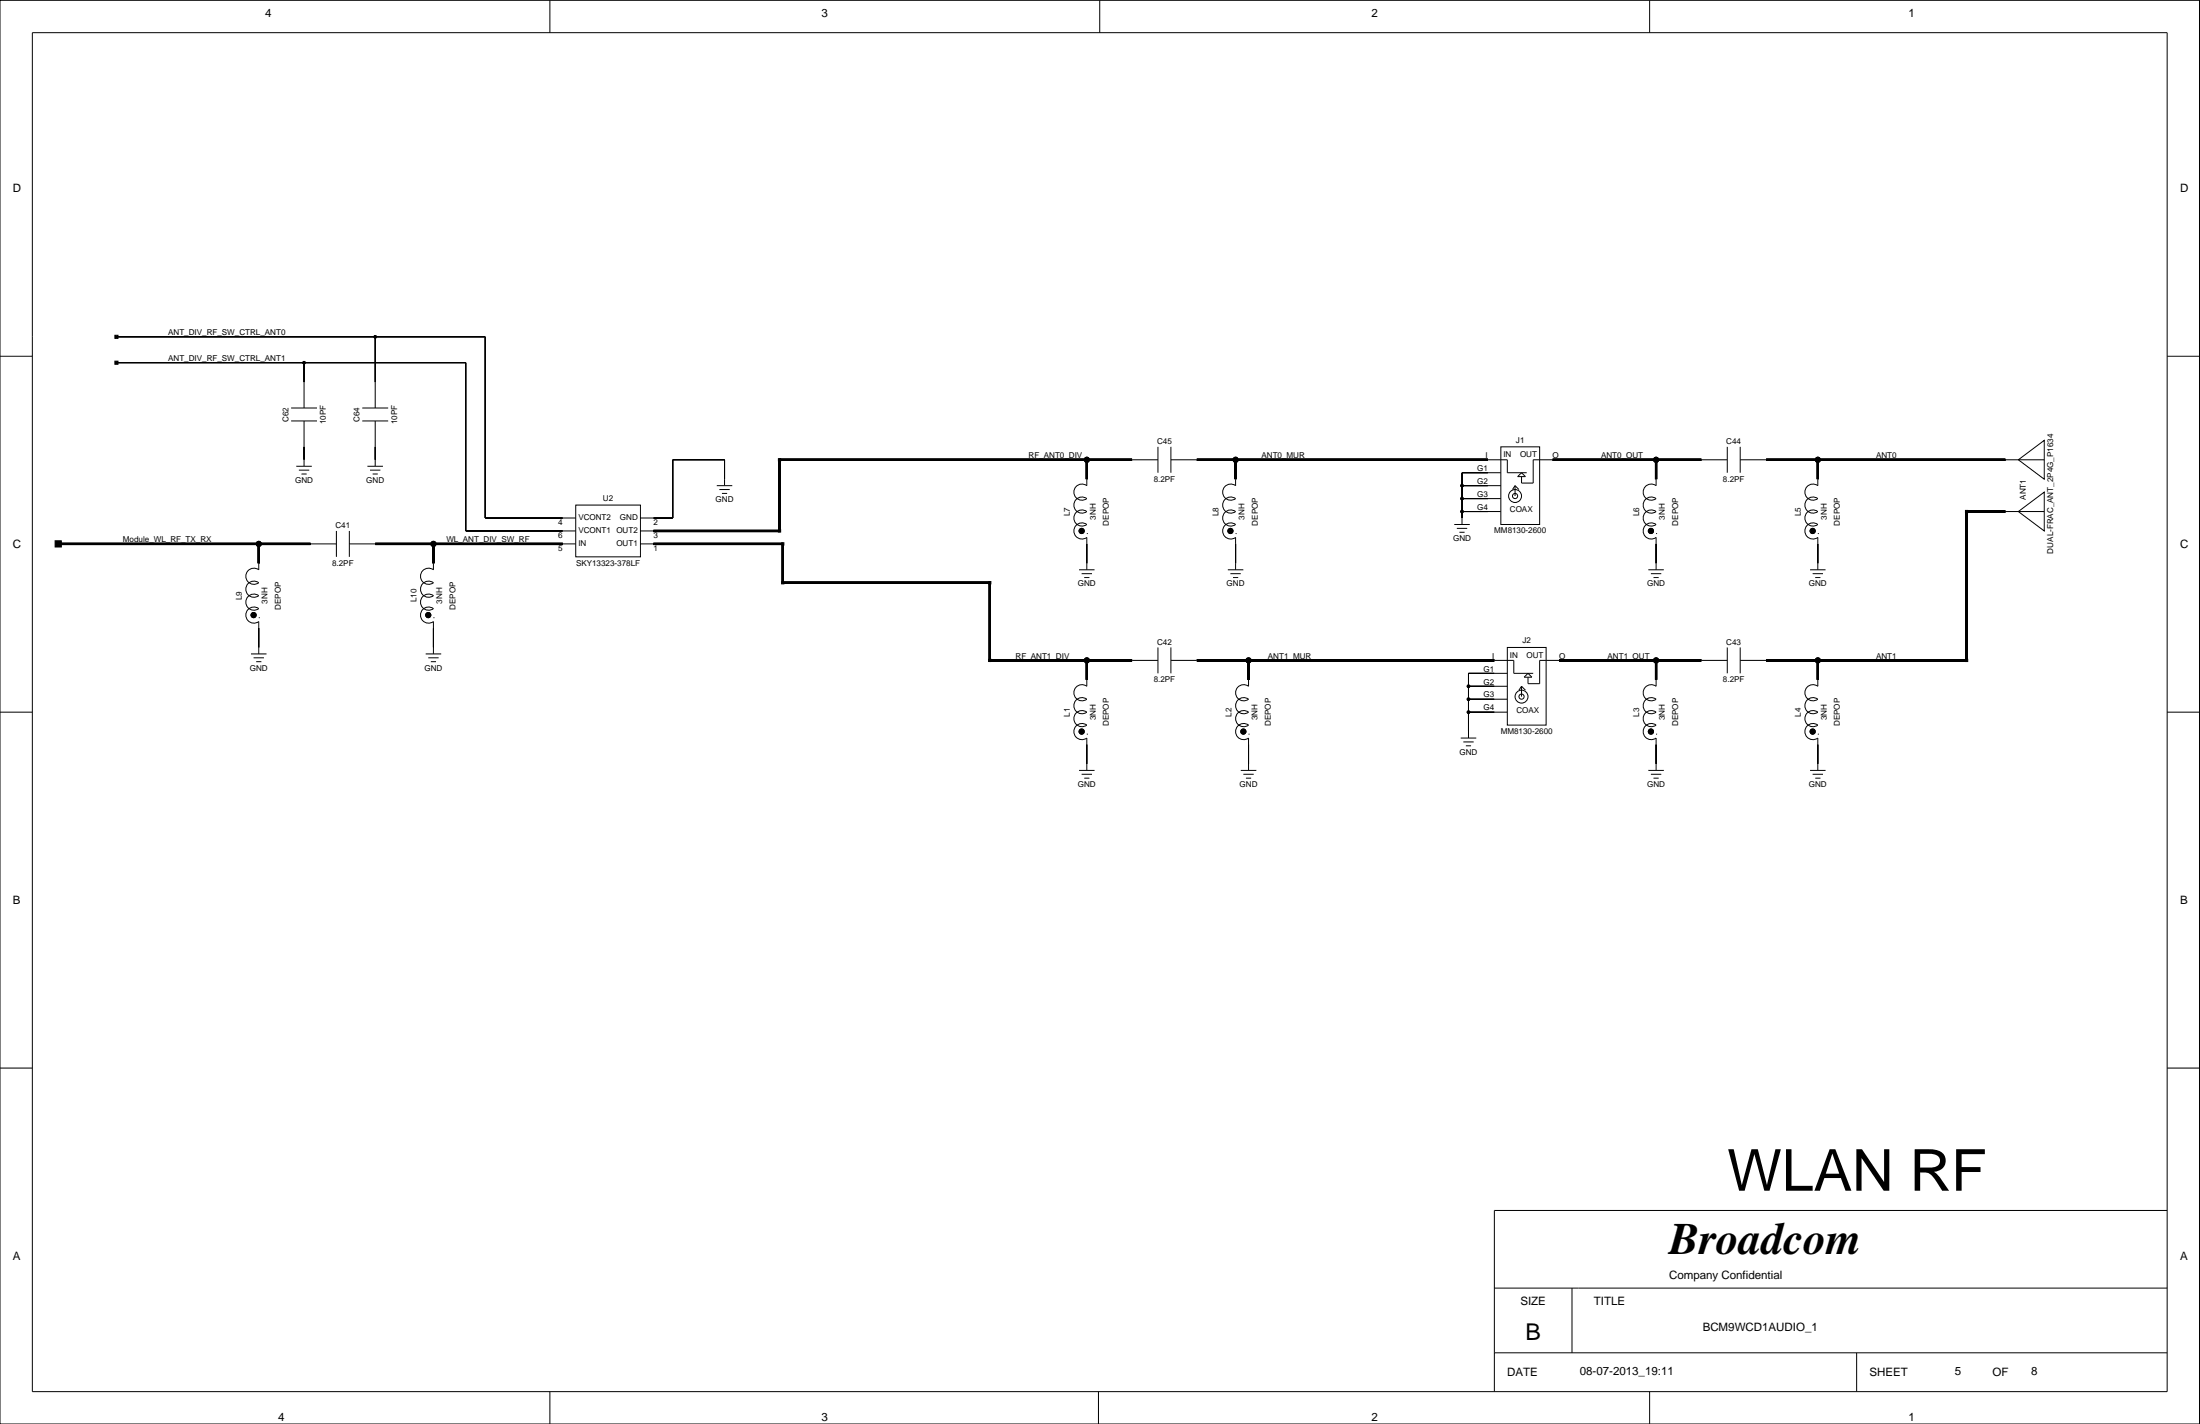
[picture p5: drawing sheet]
<svg xmlns="http://www.w3.org/2000/svg" width="432mm" height="279mm" viewBox="0 0 432 279" stroke-linecap="round" stroke-linejoin="round" font-family="sans-serif">
<g fill="none" stroke="#000" stroke-width=".2">
<path d="M0 .1h431.7v279.3h-431.7zM6.3 6.4h419.1v266.7h-419.1zM107.9 .1v6.3M215.9 .1v6.3M323.8 .1v6.3M0 69.9h6.3M22.9 66.1h72.3v35.5h17.8M22.9 71.2h68.5v33h21.6M59.7 71.2v8.9M73.6 66.1v14M425.4 69.9h6.3M57.1 82.6h5.1"/>
<path d="M57.1 80.1h5.1M58.2 91.5h3M58.7 92.2h2M59.2 93h1M59.7 82.6v8.9M71.1 82.6h5.1M71.1 80.1h5.1M72.1 91.5h3.1M72.6 92.2h2.1M73.1 93h1.1M73.6 82.6v8.9M113 99.1h12.7v10.2h-12.7z"/>
<path d="M140.7 95.3h3M141.2 96.1h2M141.7 96.8h1M142.2 95.3v-5.1h-10.1v11.4h-6.4M213.3 94v1.3a1.59 1.59 0 0 0-2.1 .2 1.59 1.59 0 0 0 0 2.1 1.59 1.59 0 0 0 2.1 .2 1.59 1.59 0 0 0-2.1 .2 1.59 1.59 0 0 0 0 2.2 1.59 1.59 0 0 0 2.1 .2M222.2 90.2h5.1M227.3 87.7v5.1M229.8 90.2h5.1M229.8 87.7v5.1M242.5 94v1.3a1.59 1.59 0 0 0-2.1 .2 1.59 1.59 0 0 0 0 2.1 1.59 1.59 0 0 0 2.1 .2 1.59 1.59 0 0 0-2.1 .2 1.59 1.59 0 0 0 0 2.2 1.59 1.59 0 0 0 2.1 .2M287 95.3h7.6M287 97.8h7.6"/>
<path d="M292 90.2h3.8v2.6h3.9M294.6 87.7h7.6v15.2h-7.6zM294.6 92.8h-7.6v10.1M297.4 95.3v2M297.4 95.3l.7 .8M297.4 95.3l-.5 .8M298.6 92.8l.8 .7h-1.5zM304.7 90.2h-3.8v4.6h-2.3v-1.3M325 94v1.3a1.59 1.59 0 0 0-2.1 .2 1.59 1.59 0 0 0 0 2.1 1.59 1.59 0 0 0 2.1 .2 1.59 1.59 0 0 0-2.1 .2 1.59 1.59 0 0 0 0 2.2 1.59 1.59 0 0 0 2.1 .2M333.9 90.2h5.1M339 87.7v5.1M341.6 90.2h5"/>
<path d="M341.6 87.7v5.1M356.8 94v1.3a1.59 1.59 0 0 0-2.1 .2 1.59 1.59 0 0 0 0 2.1 1.59 1.59 0 0 0 2.1 .2 1.59 1.59 0 0 0-2.1 .2 1.59 1.59 0 0 0 0 2.2 1.59 1.59 0 0 0 2.1 .2M393.6 92.8h.1M393.6 90.2h7.6M394.9 91.5h.1M396.1 94h.1M396.1 92.8h.1M396.1 91.5h.1M396.1 90.2l5.1-3.8v7.6zM50.8 110.5v1.3a1.59 1.59 0 0 0-2.1 .2 1.59 1.59 0 0 0 0 2.1 1.59 1.59 0 0 0 2.1 .2 1.59 1.59 0 0 0-2.1 .2 1.59 1.59 0 0 0 0 2.2 1.59 1.59 0 0 0 2.1 .2 1.59 1.59 0 0 0-2.1 .2 1.59 1.59 0 0 0 0 2.1 1.59 1.59 0 0 0 2.1 .2 1.59 1.59 0 0 0-2.1 .2 1.59 1.59 0 0 0 0 2.2 1.59 1.59 0 0 0 2.1 .2v6.3M60.9 106.7h5.1M66 104.2v5.1"/>
<path d="M68.6 106.7h5M68.6 104.2v5.1M85.1 110.5v1.3a1.59 1.59 0 0 0-2.2 .2 1.59 1.59 0 0 0 0 2.1 1.59 1.59 0 0 0 2.2 .2 1.59 1.59 0 0 0-2.2 .2 1.59 1.59 0 0 0 0 2.2 1.59 1.59 0 0 0 2.2 .2 1.59 1.59 0 0 0-2.2 .2 1.59 1.59 0 0 0 0 2.1 1.59 1.59 0 0 0 2.2 .2 1.59 1.59 0 0 0-2.2 .2 1.59 1.59 0 0 0 0 2.2 1.59 1.59 0 0 0 2.2 .2v6.3M110.5 106.7h2.5M125.7 104.2h2.5M125.7 106.7h2.5M211.8 111.8h3M212.3 112.6h2M212.8 113.3h1M213.3 104.7h.1M213.3 100.4a1.59 1.59 0 0 0-2.1 .2 1.59 1.59 0 0 0 0 2.1 1.59 1.59 0 0 0 2.1 .2 1.59 1.59 0 0 0-2.1 .2 1.59 1.59 0 0 0 0 2.1 1.59 1.59 0 0 0 2.1 .2v6.4M241 111.8h3"/>
<path d="M241.5 112.6h2M242 113.3h1M242.5 104.7h.1M242.5 100.4a1.59 1.59 0 0 0-2.1 .2 1.59 1.59 0 0 0 0 2.1 1.59 1.59 0 0 0 2.1 .2 1.59 1.59 0 0 0-2.1 .2 1.59 1.59 0 0 0 0 2.1 1.59 1.59 0 0 0 2.1 .2v6.4M285.4 102.9h3.1M285.9 103.7h2.1M286.4 104.4h1.1M287 100.4h7.6M323.5 111.8h3.1M324 112.6h2.1M324.5 113.3h1.1M325 104.7h.1"/>
<path d="M325 100.4a1.59 1.59 0 0 0-2.1 .2 1.59 1.59 0 0 0 0 2.1 1.59 1.59 0 0 0 2.1 .2 1.59 1.59 0 0 0-2.1 .2 1.59 1.59 0 0 0 0 2.1 1.59 1.59 0 0 0 2.1 .2v6.4M355.3 111.8h3M355.8 112.6h2M356.3 113.3h1M356.8 104.7h.1M356.8 100.4a1.59 1.59 0 0 0-2.1 .2 1.59 1.59 0 0 0 0 2.1 1.59 1.59 0 0 0 2.1 .2 1.59 1.59 0 0 0-2.1 .2 1.59 1.59 0 0 0 0 2.1 1.59 1.59 0 0 0 2.1 .2v6.4M393.6 100.4h7.6M396.1 100.4l5.1-3.8v7.6zM0 139.7h6.3M49.3 128.3h3M49.8 129.1h2M50.3 129.8h1"/>
<path d="M50.8 121.2h.1M83.5 128.3h3.1M84.1 129.1h2M84.6 129.8h1M85.1 121.2h.1M213.3 133.4v1.3a1.59 1.59 0 0 0-2.1 .2 1.59 1.59 0 0 0 0 2.1 1.59 1.59 0 0 0 2.1 .2 1.59 1.59 0 0 0-2.1 .2 1.59 1.59 0 0 0 0 2.1 1.59 1.59 0 0 0 2.1 .2 1.59 1.59 0 0 0-2.1 .2 1.59 1.59 0 0 0 0 2.2 1.59 1.59 0 0 0 2.1 .2M222.2 129.6h5.1M227.3 127v5.1M229.8 129.6h5.1M229.8 127v5.1M245.1 133.4v1.3a1.59 1.59 0 0 0-2.2 .2 1.59 1.59 0 0 0 0 2.1 1.59 1.59 0 0 0 2.2 .2 1.59 1.59 0 0 0-2.2 .2 1.59 1.59 0 0 0 0 2.1 1.59 1.59 0 0 0 2.2 .2 1.59 1.59 0 0 0-2.2 .2 1.59 1.59 0 0 0 0 2.2 1.59 1.59 0 0 0 2.2 .2M288.2 139.7h7.6"/>
<path d="M288.2 134.7h7.6M288.2 137.2h7.6M293.3 129.6h3.8v2.5h3.8M295.8 127h7.7v15.3h-7.7zM295.8 132.1h-7.6v12.7M298.6 134.7v2M298.6 134.7l.8 .7M298.6 134.7l-.5 .7M299.9 132.1l.8 .8h-1.6zM306 129.6h-3.8v4.5h-2.3v-1.2M325 133.4v1.3a1.59 1.59 0 0 0-2.1 .2 1.59 1.59 0 0 0 0 2.1 1.59 1.59 0 0 0 2.1 .2 1.59 1.59 0 0 0-2.1 .2 1.59 1.59 0 0 0 0 2.1 1.59 1.59 0 0 0 2.1 .2 1.59 1.59 0 0 0-2.1 .2 1.59 1.59 0 0 0 0 2.2 1.59 1.59 0 0 0 2.1 .2M333.9 129.6h5.1"/>
<path d="M339 127v5.1M341.6 129.6h5M341.6 127v5.1M356.8 133.4v1.3a1.59 1.59 0 0 0-2.1 .2 1.59 1.59 0 0 0 0 2.1 1.59 1.59 0 0 0 2.1 .2 1.59 1.59 0 0 0-2.1 .2 1.59 1.59 0 0 0 0 2.1 1.59 1.59 0 0 0 2.1 .2 1.59 1.59 0 0 0-2.1 .2 1.59 1.59 0 0 0 0 2.2 1.59 1.59 0 0 0 2.1 .2M425.4 139.7h6.3M211.8 151.2h3M212.3 151.9h2M212.8 152.7h1M213.3 144h.1M213.3 142.3a1.59 1.59 0 0 0-2.1 .2 1.59 1.59 0 0 0 0 2.1 1.59 1.59 0 0 0 2.1 .2v6.4M243.5 151.2h3.1M244 151.9h2.1"/>
<path d="M244.5 152.7h1.1M245.1 144h.1M245.1 142.3a1.59 1.59 0 0 0-2.2 .2 1.59 1.59 0 0 0 0 2.1 1.59 1.59 0 0 0 2.2 .2v6.4M286.7 144.8h3M287.2 145.6h2M287.7 146.3h1M323.5 151.2h3.1M324 151.9h2.1M324.5 152.7h1.1M325 144h.1M325 142.3a1.59 1.59 0 0 0-2.1 .2 1.59 1.59 0 0 0 0 2.1 1.59 1.59 0 0 0 2.1 .2v6.4M355.3 151.2h3"/>
<path d="M355.8 151.9h2M356.3 152.7h1M356.8 144h.1M356.8 142.3a1.59 1.59 0 0 0-2.1 .2 1.59 1.59 0 0 0 0 2.1 1.59 1.59 0 0 0 2.1 .2v6.4M0 209.6h6.3M425.4 209.6h6.3M425.4 237.5h-132.1v35.6M293.3 252.7h132.1M308.5 252.7v12.7M107.9 273.1v6.3M215.6 273.1v6.3M293.3 265.4h132.1"/>
<path d="M323.8 273.1v6.3M364.4 265.4v7.7"/>
<circle cx="59.7" cy="71.2" r=".25"/>
<circle cx="73.6" cy="66.1" r=".25"/>
<circle cx="213.3" cy="90.2" r=".51"/>
<circle cx="242.5" cy="90.2" r=".51"/>
<circle cx="287" cy="97.8" r=".25"/>
<circle cx="287" cy="95.3" r=".25"/>
<circle cx="297.4" cy="97.3" r="1.27"/>
<circle cx="297.4" cy="97.3" r=".51"/>
<circle cx="325" cy="90.2" r=".51"/>
<circle cx="356.8" cy="90.2" r=".51"/>
<circle cx="50.8" cy="106.7" r=".51"/>
<circle cx="85.1" cy="106.7" r=".51"/>
<circle cx="212.3" cy="104.2" r=".51"/>
<circle cx="241.5" cy="104.2" r=".51"/>
<circle cx="287" cy="100.4" r=".25"/>
<circle cx="324" cy="104.2" r=".51"/>
<circle cx="355.8" cy="104.2" r=".51"/>
<circle cx="49.8" cy="120.7" r=".51"/>
<circle cx="84.1" cy="120.7" r=".51"/>
<circle cx="213.3" cy="129.6" r=".51"/>
<circle cx="245.1" cy="129.6" r=".51"/>
<circle cx="288.2" cy="139.7" r=".25"/>
<circle cx="288.2" cy="137.2" r=".25"/>
<circle cx="288.2" cy="134.7" r=".25"/>
<circle cx="298.6" cy="136.7" r="1.27"/>
<circle cx="298.6" cy="136.7" r=".51"/>
<circle cx="325" cy="129.6" r=".51"/>
<circle cx="356.8" cy="129.6" r=".51"/>
<circle cx="212.3" cy="143.5" r=".51"/>
<circle cx="244" cy="143.5" r=".51"/>
<circle cx="324" cy="143.5" r=".51"/>
<circle cx="355.8" cy="143.5" r=".51"/>
</g>
<g fill="#000" stroke="#000" stroke-width=".2">
<path d="M22.5 65.8h.7v.6h-.7z" fill-rule="evenodd"/>
<path d="M22.5 70.9h.7v.6h-.7z" fill-rule="evenodd"/>
<path d="M59.7 71.2v3.8z" fill-rule="evenodd"/>
<path d="M22.9 71.2h36.8z" fill-rule="evenodd"/>
<path d="M73.6 66.1v8.9z" fill-rule="evenodd"/>
<path d="M22.9 66.1h50.7z" fill-rule="evenodd"/>
<path d="M91.4 71.2v33z" fill-rule="evenodd"/>
<path d="M59.7 71.2h31.7z" fill-rule="evenodd"/>
<path d="M95.2 66.1v35.5z" fill-rule="evenodd"/>
<path d="M73.6 66.1h21.6z" fill-rule="evenodd"/>
<path d="M59.7 87.7v2.5z" fill-rule="evenodd"/>
<path d="M73.6 87.7v2.5z" fill-rule="evenodd"/>
<path d="M132.1 90.2v11.4z" fill-rule="evenodd"/>
<path d="M132.1 90.2h10.1z" fill-rule="evenodd"/>
<path d="M142.2 90.2v3.8z" fill-rule="evenodd"/>
<path d="M152.8 90h.4v.4h-.4z" fill-rule="evenodd"/>
<path d="M287 97.8v2.6z" fill-rule="evenodd"/>
<path d="M287 95.3v2.5z" fill-rule="evenodd"/>
<path d="M287 92.8v2.5z" fill-rule="evenodd"/>
<path d="M287 97.8h5z" fill-rule="evenodd"/>
<path d="M287 95.3h5z" fill-rule="evenodd"/>
<path d="M287 92.8h5z" fill-rule="evenodd"/>
<path d="M10.8 106.1h1.2v1.2h-1.2z" fill-rule="evenodd"/>
<path d="M95.2 101.6h15.3z" fill-rule="evenodd"/>
<path d="M91.4 104.2h19.1z" fill-rule="evenodd"/>
<path d="M128.2 101.6h3.9z" fill-rule="evenodd"/>
<path d="M152.8 104h.4v.4h-.4z" fill-rule="evenodd"/>
<path d="M153.4 114.1h.5v.5h-.5z" fill-rule="evenodd"/>
<path d="M153.4 106.5h.5v.4h-.5z" fill-rule="evenodd"/>
<path d="M194 114.1h.5v.5h-.5z" fill-rule="evenodd"/>
<path d="M213.3 106.7v3.8z" fill-rule="evenodd"/>
<path d="M242.5 106.7v3.8z" fill-rule="evenodd"/>
<path d="M287 100.4v1.2z" fill-rule="evenodd"/>
<path d="M287 100.4h5z" fill-rule="evenodd"/>
<path d="M325 106.7v3.8z" fill-rule="evenodd"/>
<path d="M356.8 106.7v3.8z" fill-rule="evenodd"/>
<path d="M385.8 100.1h.4v.5h-.4z" fill-rule="evenodd"/>
<path d="M50.8 123.2v3.8z" fill-rule="evenodd"/>
<path d="M85.1 123.2v3.8z" fill-rule="evenodd"/>
<path d="M194 129.4h.5v.4h-.5z" fill-rule="evenodd"/>
<path d="M288.2 139.7v3.8z" fill-rule="evenodd"/>
<path d="M288.2 137.2v2.5z" fill-rule="evenodd"/>
<path d="M288.2 132.1v2.6z" fill-rule="evenodd"/>
<path d="M288.2 134.7v2.5z" fill-rule="evenodd"/>
<path d="M288.2 139.7h5.1z" fill-rule="evenodd"/>
<path d="M288.2 137.2h5.1z" fill-rule="evenodd"/>
<path d="M288.2 132.1h5.1z" fill-rule="evenodd"/>
<path d="M288.2 134.7h5.1z" fill-rule="evenodd"/>
<path d="M385.8 129.4h.4v.4h-.4z" fill-rule="evenodd"/>
<path d="M213.3 146.1v3.8z" fill-rule="evenodd"/>
<path d="M245.1 146.1v3.8z" fill-rule="evenodd"/>
<path d="M325 146.1v3.8z" fill-rule="evenodd"/>
<path d="M356.8 146.1v3.8z" fill-rule="evenodd"/>
<circle cx="59.7" cy="71.2" r=".25"/>
<circle cx="73.6" cy="66.1" r=".25"/>
<circle cx="213.3" cy="90.2" r=".51"/>
<circle cx="242.5" cy="90.2" r=".51"/>
<circle cx="287" cy="97.8" r=".25"/>
<circle cx="287" cy="95.3" r=".25"/>
<circle cx="325" cy="90.2" r=".51"/>
<circle cx="356.8" cy="90.2" r=".51"/>
<circle cx="50.8" cy="106.7" r=".51"/>
<circle cx="85.1" cy="106.7" r=".51"/>
<circle cx="212.3" cy="104.2" r=".51"/>
<circle cx="241.5" cy="104.2" r=".51"/>
<circle cx="287" cy="100.4" r=".25"/>
<circle cx="324" cy="104.2" r=".51"/>
<circle cx="355.8" cy="104.2" r=".51"/>
<circle cx="49.8" cy="120.7" r=".51"/>
<circle cx="84.1" cy="120.7" r=".51"/>
<circle cx="213.3" cy="129.6" r=".51"/>
<circle cx="245.1" cy="129.6" r=".51"/>
<circle cx="288.2" cy="139.7" r=".25"/>
<circle cx="288.2" cy="137.2" r=".25"/>
<circle cx="288.2" cy="134.7" r=".25"/>
<circle cx="325" cy="129.6" r=".51"/>
<circle cx="356.8" cy="129.6" r=".51"/>
<circle cx="212.3" cy="143.5" r=".51"/>
<circle cx="244" cy="143.5" r=".51"/>
<circle cx="324" cy="143.5" r=".51"/>
<circle cx="355.8" cy="143.5" r=".51"/>
</g>
<g fill="#000" stroke="#000" stroke-width=".45">
<path d="M153 90.2v14z" fill-rule="evenodd"/>
<path d="M213.3 90.2v3.8z" fill-rule="evenodd"/>
<path d="M153 90.2h60.3z" fill-rule="evenodd"/>
<path d="M213.3 90.2h8.9z" fill-rule="evenodd"/>
<path d="M242.5 90.2v3.8z" fill-rule="evenodd"/>
<path d="M234.9 90.2h7.6z" fill-rule="evenodd"/>
<path d="M242.5 90.2h49.5z" fill-rule="evenodd"/>
<path d="M304.7 90.2h20.3z" fill-rule="evenodd"/>
<path d="M325 90.2v3.8z" fill-rule="evenodd"/>
<path d="M325 90.2h8.9z" fill-rule="evenodd"/>
<path d="M356.8 90.2v3.8z" fill-rule="evenodd"/>
<path d="M346.6 90.2h10.2z" fill-rule="evenodd"/>
<path d="M356.8 90.2h36.8z" fill-rule="evenodd"/>
<path d="M50.8 106.7v3.8z" fill-rule="evenodd"/>
<path d="M11.4 106.7h39.4z" fill-rule="evenodd"/>
<path d="M50.8 106.7h10.1z" fill-rule="evenodd"/>
<path d="M85.1 106.7v3.8z" fill-rule="evenodd"/>
<path d="M73.6 106.7h11.5z" fill-rule="evenodd"/>
<path d="M85.1 106.7h25.4z" fill-rule="evenodd"/>
<path d="M128.2 104.2h24.8z" fill-rule="evenodd"/>
<path d="M128.2 106.7h25.4z" fill-rule="evenodd"/>
<path d="M153.6 106.7v7.6z" fill-rule="evenodd"/>
<path d="M194.3 114.3v15.3z" fill-rule="evenodd"/>
<path d="M153.6 114.3h40.7z" fill-rule="evenodd"/>
<path d="M386 100.4v29.2z" fill-rule="evenodd"/>
<path d="M386 100.4h7.6z" fill-rule="evenodd"/>
<path d="M213.3 129.6v3.8z" fill-rule="evenodd"/>
<path d="M194.3 129.6h19z" fill-rule="evenodd"/>
<path d="M213.3 129.6h8.9z" fill-rule="evenodd"/>
<path d="M245.1 129.6v3.8z" fill-rule="evenodd"/>
<path d="M234.9 129.6h10.2z" fill-rule="evenodd"/>
<path d="M245.1 129.6h48.2z" fill-rule="evenodd"/>
<path d="M306 129.6h19z" fill-rule="evenodd"/>
<path d="M325 129.6v3.8z" fill-rule="evenodd"/>
<path d="M325 129.6h8.9z" fill-rule="evenodd"/>
<path d="M356.8 129.6v3.8z" fill-rule="evenodd"/>
<path d="M346.6 129.6h10.2z" fill-rule="evenodd"/>
<path d="M356.8 129.6h29.2z" fill-rule="evenodd"/>
</g>
<g fill="none" stroke="#000" stroke-width=".45">
<path d="M213.3 90.2v3.8M222.2 90.2h-69.2v14h-24.8M234.9 90.2h57.1M242.5 90.2v3.8M304.7 90.2h29.2M325 90.2v3.8M346.6 90.2h47M356.8 90.2v3.8M11.4 106.7h49.5M50.8 106.7v3.8M73.6 106.7h36.9M85.1 106.7v3.8"/>
<path d="M128.2 106.7h25.4v7.6h40.7v15.3h27.9M393.6 100.4h-7.6v29.2h-39.4M213.3 129.6v3.8M234.9 129.6h58.4M245.1 129.6v3.8M306 129.6h27.9M325 129.6v3.8M356.8 129.6v3.8"/>
</g>
<text font-size="11.3" x="339" y="233.6">WLAN RF</text>
<text font-size="8.8" x="327.6" y="246.1">Broadcom</text>
<text font-size="4.5" x="299.4" y="263">B</text>
<g font-size="2.3">
<text x="52.1" y="3.4">4</text>
<text x="161.3" y="3.4">3</text>
<text x="269.2" y="3.4">2</text>
<text x="374.6" y="3.4">1</text>
<text x="2.5" y="37.6">D</text>
<text x="427.9" y="37.6">D</text>
<text x="2.5" y="107.5">C</text>
<text x="427.9" y="107.5">C</text>
<text x="2.5" y="177.3">B</text>
<text x="427.9" y="177.3">B</text>
<text x="2.5" y="247.1">A</text>
<text x="327.6" y="250.9">Company Confidential</text>
<text x="427.9" y="247.1">A</text>
<text x="298.4" y="256">SIZE</text>
<text x="312.8" y="256">TITLE</text>
<text x="334.2" y="261.1">BCM9WCD1AUDIO_1</text>
<text x="310.1" y="269.7">08-07-2013_19:11</text>
<text x="383.7" y="269.7">5</text>
<text x="398.7" y="269.7">8</text>
<text x="295.8" y="270">DATE</text>
<text x="366.9" y="270">SHEET</text>
<text x="391.1" y="270">OF</text>
<text x="54.6" y="278.9">4</text>
<text x="161.3" y="278.9">3</text>
<text x="269.2" y="278.9">2</text>
<text x="374.6" y="278.9">1</text>
</g>
<g font-size="1.6">
<text x="33" y="65.7">ANT_DIV_RF_SW_CTRL_ANT0</text>
<text x="33" y="70.8">ANT_DIV_RF_SW_CTRL_ANT1</text>
<text x="56.6" y="82.8" transform="rotate(-90 56.6 82.8)">C62</text>
<text x="64" y="83.2" transform="rotate(-90 64 83.2)">10PF</text>
<text x="70.6" y="82.8" transform="rotate(-90 70.6 82.8)">C64</text>
<text x="77.9" y="83.2" transform="rotate(-90 77.9 83.2)">10PF</text>
<text x="201.9" y="89.8">RF_ANT0_DIV</text>
<text x="227.1" y="87.1">C45</text>
<text x="247.6" y="89.8">ANT0_MUR</text>
<text x="291.6" y="89.9">I</text>
<text x="295.1" y="89.7">IN</text>
<text x="297.5" y="86.9">J1</text>
<text x="298.3" y="89.7">OUT</text>
<text x="304.7" y="89.8">O</text>
<text x="314.3" y="89.8">ANT0_OUT</text>
<text x="338.8" y="87.1">C44</text>
<text x="368.2" y="89.8">ANT0</text>
<text x="57.9" y="94.8">GND</text>
<text x="71.9" y="94.8">GND</text>
<text x="226.4" y="94.5">8.2PF</text>
<text x="289.9" y="95">G2</text>
<text x="289.9" y="92.5">G1</text>
<text x="338.2" y="94.5">8.2PF</text>
<text x="118.3" y="98.3">U2</text>
<text x="140.4" y="98.6">GND</text>
<text x="210" y="101.3" transform="rotate(-90 210 101.3)">L7</text>
<text x="215.1" y="102" transform="rotate(-90 215.1 102)">3NH</text>
<text x="239.2" y="101.3" transform="rotate(-90 239.2 101.3)">L8</text>
<text x="244.3" y="102" transform="rotate(-90 244.3 102)">3NH</text>
<text x="289.9" y="100">G4</text>
<text x="289.9" y="97.5">G3</text>
<text x="296.4" y="100.5">COAX</text>
<text x="321.7" y="101.3" transform="rotate(-90 321.7 101.3)">L6</text>
<text x="326.8" y="102" transform="rotate(-90 326.8 102)">3NH</text>
<text x="353.5" y="101.3" transform="rotate(-90 353.5 101.3)">L5</text>
<text x="358.5" y="102" transform="rotate(-90 358.5 102)">3NH</text>
<text x="397.6" y="98.1" transform="rotate(-90 397.6 98.1)">ANT1</text>
<text x="24.1" y="106.4">Module_WL_RF_TX_RX</text>
<text x="65.8" y="103.6">C41</text>
<text x="87.6" y="106.4">WL_ANT_DIV_SW_RF</text>
<text x="109.6" y="105.6">6</text>
<text x="109.6" y="103.1">4</text>
<text x="113.5" y="102.1">VCONT2</text>
<text x="113.5" y="107.2">IN</text>
<text x="113.5" y="104.7">VCONT1 OUT2</text>
<text x="121" y="107.2">OUT1</text>
<text x="121.7" y="102.1">GND</text>
<text x="128.2" y="103.1">2</text>
<text x="128.2" y="105.6">3</text>
<text x="217.7" y="103.1" transform="rotate(-90 217.7 103.1)">DEPOP</text>
<text x="246.9" y="103.1" transform="rotate(-90 246.9 103.1)">DEPOP</text>
<text x="285.2" y="106.2">GND</text>
<text x="293.3" y="104.7">MM8130-2600</text>
<text x="329.4" y="103.1" transform="rotate(-90 329.4 103.1)">DEPOP</text>
<text x="361.1" y="103.1" transform="rotate(-90 361.1 103.1)">DEPOP</text>
<text x="65.2" y="111">8.2PF</text>
<text x="109.6" y="108.1">5</text>
<text x="113.1" y="111">SKY13323-378LF</text>
<text x="128.2" y="108.1">1</text>
<text x="403" y="108.6" transform="rotate(-90 403 108.6)">DUAL-FRAC_ANT_2P4G_P1634</text>
<text x="47.5" y="117.8" transform="rotate(-90 47.5 117.8)">L9</text>
<text x="52.5" y="118.5" transform="rotate(-90 52.5 118.5)">3NH</text>
<text x="55.1" y="119.6" transform="rotate(-90 55.1 119.6)">DEPOP</text>
<text x="81.7" y="118.2" transform="rotate(-90 81.7 118.2)">L10</text>
<text x="86.8" y="118.5" transform="rotate(-90 86.8 118.5)">3NH</text>
<text x="89.4" y="119.6" transform="rotate(-90 89.4 119.6)">DEPOP</text>
<text x="211.6" y="115.1">GND</text>
<text x="240.8" y="115.1">GND</text>
<text x="323.3" y="115.1">GND</text>
<text x="355" y="115.1">GND</text>
<text x="49" y="131.6">GND</text>
<text x="83.3" y="131.6">GND</text>
<text x="199.3" y="129.2">RF_ANT1_DIV</text>
<text x="227.1" y="126.5">C42</text>
<text x="248.9" y="129.2">ANT1_MUR</text>
<text x="291.2" y="131.8">G1</text>
<text x="292.9" y="129.3">I</text>
<text x="296.4" y="129">IN</text>
<text x="298.8" y="126.2">J2</text>
<text x="299.6" y="129">OUT</text>
<text x="306" y="129.2">O</text>
<text x="315.5" y="129.2">ANT1_OUT</text>
<text x="338.8" y="126.5">C43</text>
<text x="368.2" y="129.2">ANT1</text>
<text x="226.4" y="133.9">8.2PF</text>
<text x="291.2" y="136.8">G3</text>
<text x="291.2" y="134.4">G2</text>
<text x="338.2" y="133.9">8.2PF</text>
<text x="210" y="140.6" transform="rotate(-90 210 140.6)">L1</text>
<text x="215.1" y="141.3" transform="rotate(-90 215.1 141.3)">3NH</text>
<text x="217.7" y="142.5" transform="rotate(-90 217.7 142.5)">DEPOP</text>
<text x="241.7" y="140.6" transform="rotate(-90 241.7 140.6)">L2</text>
<text x="246.8" y="141.3" transform="rotate(-90 246.8 141.3)">3NH</text>
<text x="249.4" y="142.5" transform="rotate(-90 249.4 142.5)">DEPOP</text>
<text x="291.2" y="139.4">G4</text>
<text x="297.6" y="139.9">COAX</text>
<text x="321.7" y="140.6" transform="rotate(-90 321.7 140.6)">L3</text>
<text x="326.8" y="141.3" transform="rotate(-90 326.8 141.3)">3NH</text>
<text x="329.4" y="142.5" transform="rotate(-90 329.4 142.5)">DEPOP</text>
<text x="353.5" y="140.6" transform="rotate(-90 353.5 140.6)">L4</text>
<text x="358.5" y="141.3" transform="rotate(-90 358.5 141.3)">3NH</text>
<text x="361.1" y="142.5" transform="rotate(-90 361.1 142.5)">DEPOP</text>
<text x="286.5" y="148.1">GND</text>
<text x="294.5" y="144">MM8130-2600</text>
<text x="211.6" y="154.4">GND</text>
<text x="243.3" y="154.4">GND</text>
<text x="323.3" y="154.4">GND</text>
<text x="355" y="154.4">GND</text>
</g>
</svg>
